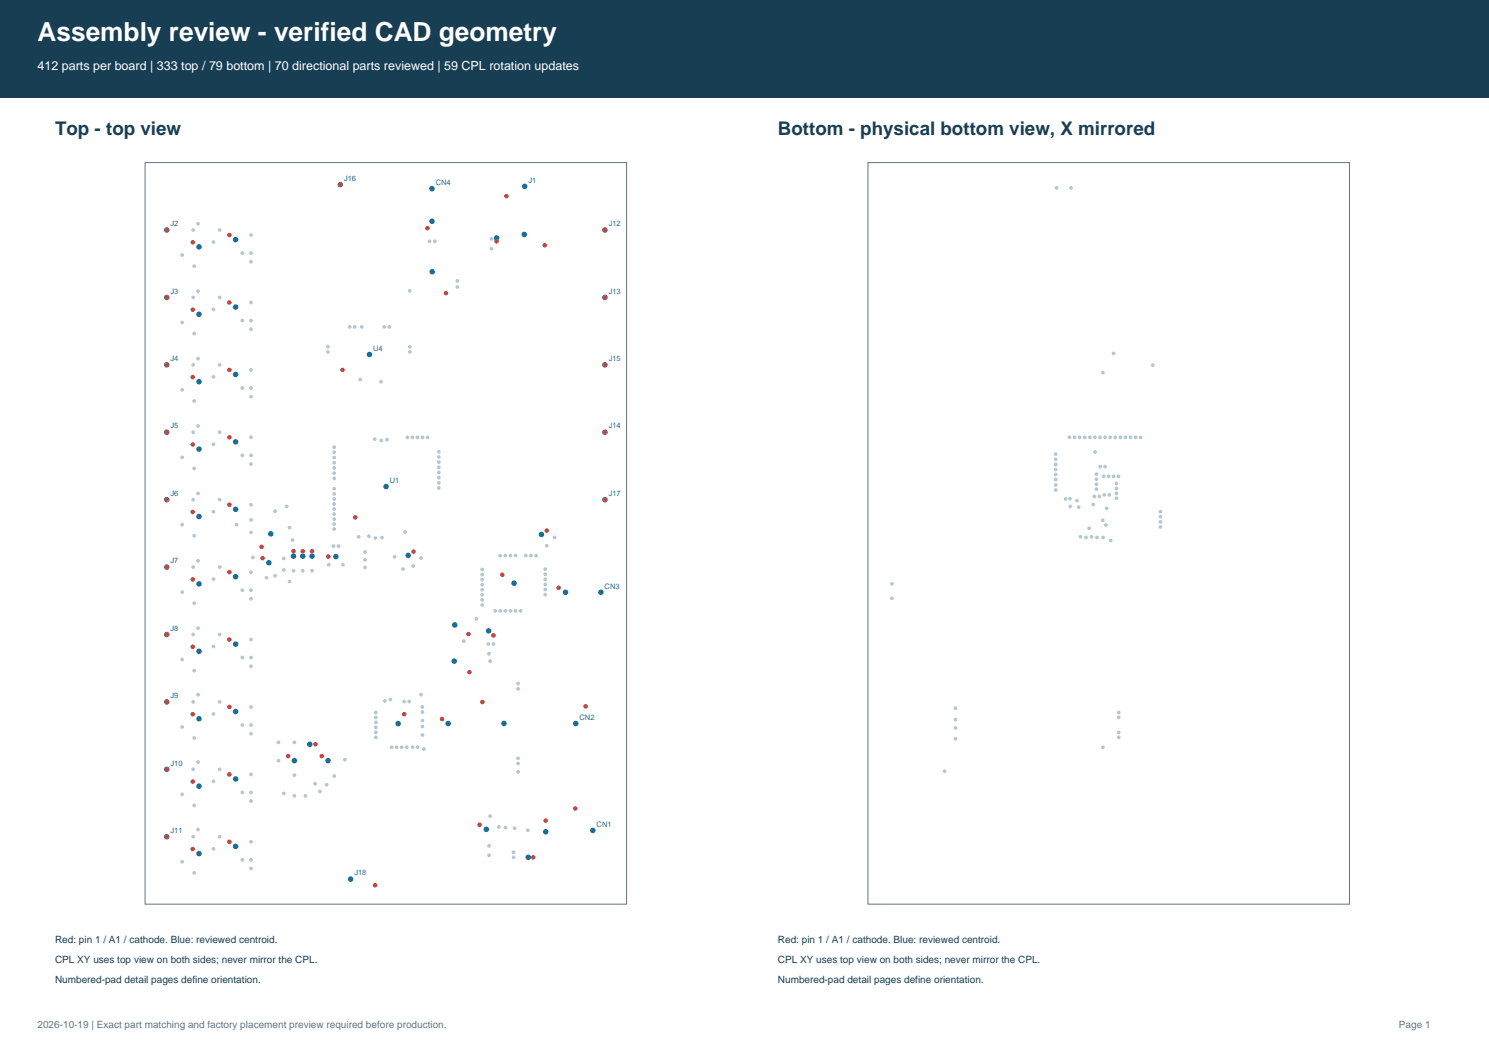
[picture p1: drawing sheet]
<svg xmlns="http://www.w3.org/2000/svg" width="420mm" height="297mm" viewBox="0 0 420 297" stroke-linecap="round" stroke-linejoin="round" font-family="sans-serif">
<path d="M0 0h420v27.5h-420z" fill-rule="evenodd" fill="#183e54"/>
<path d="M40.9 45.9h135.8v209.1h-135.8z" fill="none" stroke="#617584" stroke-width=".28"/>
<g fill="#b1c7d2">
<circle cx="92.7" cy="159.3" r=".53"/>
<circle cx="96.7" cy="159.3" r=".53"/>
<circle cx="116.6" cy="159.6" r=".53"/>
<circle cx="138.6" cy="67.4" r=".53"/>
<circle cx="105.7" cy="123.9" r=".53"/>
<circle cx="105.9" cy="151.7" r=".53"/>
<circle cx="104" cy="151.2" r=".53"/>
<circle cx="103" cy="160" r=".53"/>
<circle cx="103" cy="155.7" r=".53"/>
<circle cx="103" cy="157.9" r=".53"/>
<circle cx="107.6" cy="124.2" r=".53"/>
<circle cx="109.2" cy="124" r=".53"/>
<circle cx="130.8" cy="180.8" r=".53"/>
<circle cx="138.3" cy="186.5" r=".53"/>
<circle cx="137.9" cy="184.4" r=".53"/>
<circle cx="148.9" cy="234.2" r=".53"/>
<circle cx="145.2" cy="233.6" r=".53"/>
<circle cx="142.6" cy="233.4" r=".53"/>
<circle cx="140.7" cy="233.2" r=".53"/>
<circle cx="137.9" cy="241.2" r=".53"/>
<circle cx="137.9" cy="238.6" r=".53"/>
<circle cx="144.9" cy="240.4" r=".53"/>
<circle cx="102" cy="92.2" r=".53"/>
<circle cx="100" cy="92.2" r=".53"/>
<circle cx="98.6" cy="92.2" r=".53"/>
<circle cx="92.5" cy="97.8" r=".53"/>
<circle cx="92.5" cy="99.3" r=".53"/>
<circle cx="108.4" cy="92.2" r=".53"/>
<circle cx="109.8" cy="92.2" r=".53"/>
<circle cx="115.6" cy="97.8" r=".53"/>
<circle cx="115.6" cy="99.2" r=".53"/>
<circle cx="107.5" cy="107.7" r=".53"/>
<circle cx="101.6" cy="107.1" r=".53"/>
<circle cx="114" cy="197.9" r=".53"/>
<circle cx="115.4" cy="197.9" r=".53"/>
<circle cx="119.6" cy="211.3" r=".53"/>
<circle cx="117.8" cy="210.7" r=".53"/>
<circle cx="116.4" cy="210.7" r=".53"/>
<circle cx="106" cy="203.7" r=".53"/>
<circle cx="110.1" cy="197.3" r=".53"/>
<circle cx="108.6" cy="197.7" r=".53"/>
<circle cx="153.8" cy="163.4" r=".53"/>
<circle cx="154.2" cy="153.9" r=".53"/>
<circle cx="153.8" cy="164.8" r=".53"/>
<circle cx="144" cy="156.7" r=".53"/>
<circle cx="141.1" cy="156.7" r=".53"/>
<circle cx="115.6" cy="82" r=".53"/>
<circle cx="167.2" cy="234.2" r=".53"/>
<circle cx="162.4" cy="204.1" r=".53"/>
<circle cx="169.5" cy="167.1" r=".53"/>
<circle cx="121.8" cy="53.2" r=".53"/>
<circle cx="140.1" cy="67.1" r=".53"/>
<circle cx="82.8" cy="156.9" r=".53"/>
<circle cx="85.4" cy="156.9" r=".53"/>
<circle cx="88" cy="156.9" r=".53"/>
<circle cx="153.9" cy="234.6" r=".53"/>
<circle cx="149" cy="241.8" r=".53"/>
<circle cx="107.7" cy="151.6" r=".53"/>
<circle cx="118.7" cy="195.9" r=".53"/>
<circle cx="148" cy="52.6" r=".53"/>
<circle cx="47" cy="64.9" r=".53"/>
<circle cx="47" cy="83.9" r=".53"/>
<circle cx="47" cy="102.9" r=".53"/>
<circle cx="47" cy="121.9" r=".53"/>
<circle cx="47" cy="140.9" r=".53"/>
<circle cx="47" cy="159.9" r=".53"/>
<circle cx="47" cy="179" r=".53"/>
<circle cx="47" cy="198" r=".53"/>
<circle cx="47" cy="217" r=".53"/>
<circle cx="47" cy="236" r=".53"/>
<circle cx="170.6" cy="64.9" r=".53"/>
<circle cx="170.6" cy="83.9" r=".53"/>
<circle cx="170.6" cy="121.9" r=".53"/>
<circle cx="170.6" cy="102.9" r=".53"/>
<circle cx="96" cy="52.1" r=".53"/>
<circle cx="170.6" cy="140.9" r=".53"/>
<circle cx="98.9" cy="248" r=".53"/>
<circle cx="101.1" cy="151.4" r=".53"/>
<circle cx="137.8" cy="177.9" r=".53"/>
<circle cx="123.8" cy="137.6" r=".53"/>
<circle cx="123.8" cy="136.2" r=".53"/>
<circle cx="123.8" cy="133.3" r=".53"/>
<circle cx="123.8" cy="131.8" r=".53"/>
<circle cx="111.9" cy="210.8" r=".53"/>
<circle cx="114.7" cy="210.8" r=".53"/>
<circle cx="123.8" cy="128.9" r=".53"/>
<circle cx="113.3" cy="210.8" r=".53"/>
<circle cx="123.8" cy="130.3" r=".53"/>
<circle cx="95.5" cy="154" r=".53"/>
<circle cx="94.3" cy="142.2" r=".53"/>
<circle cx="94.1" cy="154" r=".53"/>
<circle cx="94.3" cy="143.6" r=".53"/>
<circle cx="94.3" cy="145" r=".53"/>
<circle cx="94.3" cy="146.4" r=".53"/>
<circle cx="94.3" cy="147.8" r=".53"/>
<circle cx="94.3" cy="149.2" r=".53"/>
<circle cx="123.8" cy="127.4" r=".53"/>
<circle cx="120.6" cy="123.4" r=".53"/>
<circle cx="117.8" cy="123.4" r=".53"/>
<circle cx="119.2" cy="123.4" r=".53"/>
<circle cx="94.3" cy="126.1" r=".53"/>
<circle cx="123.8" cy="134.7" r=".53"/>
<circle cx="94.3" cy="127.6" r=".53"/>
<circle cx="94.3" cy="129" r=".53"/>
<circle cx="116.3" cy="123.4" r=".53"/>
<circle cx="114.9" cy="123.4" r=".53"/>
<circle cx="113.7" cy="160.5" r=".53"/>
<circle cx="111.3" cy="157" r=".53"/>
<circle cx="118.7" cy="157.4" r=".53"/>
<circle cx="94.3" cy="130.5" r=".53"/>
<circle cx="94.3" cy="133.5" r=".53"/>
<circle cx="94.3" cy="132" r=".53"/>
<circle cx="138.6" cy="70.1" r=".53"/>
<circle cx="94.3" cy="137.8" r=".53"/>
<circle cx="94.3" cy="139.3" r=".53"/>
<circle cx="94.3" cy="140.7" r=".53"/>
<circle cx="94.3" cy="134.9" r=".53"/>
<circle cx="82.8" cy="161" r=".53"/>
<circle cx="85.4" cy="161" r=".53"/>
<circle cx="88" cy="161" r=".53"/>
<circle cx="138.2" cy="230.2" r=".53"/>
<circle cx="144.9" cy="241.8" r=".53"/>
<circle cx="119.2" cy="204.9" r=".53"/>
<circle cx="119.2" cy="207.3" r=".53"/>
<circle cx="119.2" cy="200.9" r=".53"/>
<circle cx="119.2" cy="203.2" r=".53"/>
<circle cx="110.5" cy="210.8" r=".53"/>
<circle cx="106" cy="208" r=".53"/>
<circle cx="106" cy="206.6" r=".53"/>
<circle cx="106" cy="201" r=".53"/>
<circle cx="106" cy="202.4" r=".53"/>
<circle cx="106" cy="205.2" r=".53"/>
<circle cx="119.1" cy="199.4" r=".53"/>
<circle cx="146.1" cy="213.9" r=".53"/>
<circle cx="146.1" cy="215.4" r=".53"/>
<circle cx="146.1" cy="192.8" r=".53"/>
<circle cx="146.1" cy="194.3" r=".53"/>
<circle cx="146.1" cy="217.7" r=".53"/>
<circle cx="136" cy="162" r=".53"/>
<circle cx="142.5" cy="156.7" r=".53"/>
<circle cx="153.8" cy="160.5" r=".53"/>
<circle cx="145.4" cy="156.7" r=".53"/>
<circle cx="136" cy="160.6" r=".53"/>
<circle cx="153.8" cy="167.7" r=".53"/>
<circle cx="145.4" cy="172.3" r=".53"/>
<circle cx="153.8" cy="166.3" r=".53"/>
<circle cx="142.5" cy="172.3" r=".53"/>
<circle cx="153.8" cy="162" r=".53"/>
<circle cx="141.1" cy="172.3" r=".53"/>
<circle cx="136" cy="169.2" r=".53"/>
<circle cx="136" cy="167.8" r=".53"/>
<circle cx="136" cy="166.3" r=".53"/>
<circle cx="139.7" cy="172.3" r=".53"/>
<circle cx="136" cy="164.9" r=".53"/>
<circle cx="144" cy="172.3" r=".53"/>
<circle cx="136" cy="163.5" r=".53"/>
<circle cx="146.8" cy="172.3" r=".53"/>
<circle cx="151.2" cy="156.7" r=".53"/>
<circle cx="134.3" cy="174.5" r=".53"/>
<circle cx="156.4" cy="151.6" r=".53"/>
<circle cx="149.7" cy="156.7" r=".53"/>
<circle cx="137.7" cy="181.6" r=".53"/>
<circle cx="136" cy="170.6" r=".53"/>
<circle cx="148.3" cy="156.7" r=".53"/>
<circle cx="139.2" cy="181.6" r=".53"/>
<circle cx="129" cy="81" r=".53"/>
<circle cx="129" cy="79.2" r=".53"/>
<circle cx="121.2" cy="68.1" r=".53"/>
<circle cx="122.7" cy="68.1" r=".53"/>
<circle cx="147.9" cy="66.1" r=".53"/>
<circle cx="142.2" cy="204.1" r=".53"/>
<circle cx="126.4" cy="204.1" r=".53"/>
<circle cx="159.5" cy="167.1" r=".53"/>
<circle cx="121.8" cy="62.4" r=".53"/>
<circle cx="108.9" cy="137.2" r=".53"/>
<circle cx="128.1" cy="186.5" r=".53"/>
<circle cx="137.2" cy="233.9" r=".53"/>
<circle cx="104.2" cy="100" r=".53"/>
<circle cx="112.3" cy="204.1" r=".53"/>
<circle cx="128.3" cy="176.3" r=".53"/>
<circle cx="145" cy="164.5" r=".53"/>
<circle cx="121.9" cy="76.6" r=".53"/>
<circle cx="115.1" cy="156.7" r=".53"/>
<circle cx="152.7" cy="150.7" r=".53"/>
<circle cx="94.7" cy="157" r=".53"/>
<circle cx="54.8" cy="75.1" r=".53"/>
<circle cx="54.8" cy="94.1" r=".53"/>
<circle cx="54.8" cy="113.1" r=".53"/>
<circle cx="70.8" cy="66.3" r=".53"/>
<circle cx="70.8" cy="85.3" r=".53"/>
<circle cx="70.8" cy="104.3" r=".53"/>
<circle cx="71.3" cy="157.2" r=".53"/>
<circle cx="81.7" cy="148.8" r=".53"/>
<circle cx="54.8" cy="132.1" r=".53"/>
<circle cx="54.8" cy="151.1" r=".53"/>
<circle cx="54.8" cy="170.1" r=".53"/>
<circle cx="54.8" cy="189.1" r=".53"/>
<circle cx="54.8" cy="208.2" r=".53"/>
<circle cx="54.8" cy="227.2" r=".53"/>
<circle cx="54.8" cy="246.2" r=".53"/>
<circle cx="70.8" cy="123.3" r=".53"/>
<circle cx="70.8" cy="142.4" r=".53"/>
<circle cx="70.8" cy="161.4" r=".53"/>
<circle cx="70.8" cy="180.4" r=".53"/>
<circle cx="70.8" cy="199.4" r=".53"/>
<circle cx="70.8" cy="218.4" r=".53"/>
<circle cx="70.8" cy="237.4" r=".53"/>
<circle cx="66.5" cy="67.6" r=".53"/>
<circle cx="66.5" cy="86.6" r=".53"/>
<circle cx="66.5" cy="105.6" r=".53"/>
<circle cx="66.5" cy="124.6" r=".53"/>
<circle cx="66.5" cy="143.6" r=".53"/>
<circle cx="66.5" cy="162.7" r=".53"/>
<circle cx="66.5" cy="181.7" r=".53"/>
<circle cx="66.5" cy="200.7" r=".53"/>
<circle cx="66.5" cy="219.7" r=".53"/>
<circle cx="66.5" cy="238.7" r=".53"/>
<circle cx="68.4" cy="71.4" r=".53"/>
<circle cx="68.4" cy="90.4" r=".53"/>
<circle cx="68.4" cy="109.4" r=".53"/>
<circle cx="54.5" cy="64.9" r=".53"/>
<circle cx="62" cy="64.9" r=".53"/>
<circle cx="54.5" cy="83.9" r=".53"/>
<circle cx="62" cy="83.9" r=".53"/>
<circle cx="54.5" cy="102.9" r=".53"/>
<circle cx="62" cy="102.9" r=".53"/>
<circle cx="68.4" cy="128.4" r=".53"/>
<circle cx="66.7" cy="148" r=".53"/>
<circle cx="68.4" cy="166.5" r=".53"/>
<circle cx="54.5" cy="121.9" r=".53"/>
<circle cx="62" cy="121.9" r=".53"/>
<circle cx="54.5" cy="140.9" r=".53"/>
<circle cx="62" cy="140.9" r=".53"/>
<circle cx="54.5" cy="159.9" r=".53"/>
<circle cx="62" cy="159.9" r=".53"/>
<circle cx="68.4" cy="185.5" r=".53"/>
<circle cx="68.4" cy="204.5" r=".53"/>
<circle cx="68.4" cy="223.5" r=".53"/>
<circle cx="68.4" cy="242.5" r=".53"/>
<circle cx="54.5" cy="179" r=".53"/>
<circle cx="62" cy="179" r=".53"/>
<circle cx="54.5" cy="198" r=".53"/>
<circle cx="62" cy="198" r=".53"/>
<circle cx="54.5" cy="217" r=".53"/>
<circle cx="62" cy="217" r=".53"/>
<circle cx="54.5" cy="236" r=".53"/>
<circle cx="62" cy="236" r=".53"/>
<circle cx="60.2" cy="68.3" r=".53"/>
<circle cx="51.4" cy="71.9" r=".53"/>
<circle cx="70.8" cy="73.8" r=".53"/>
<circle cx="60.2" cy="87.3" r=".53"/>
<circle cx="51.4" cy="90.9" r=".53"/>
<circle cx="70.8" cy="92.9" r=".53"/>
<circle cx="60.2" cy="106.3" r=".53"/>
<circle cx="51.4" cy="110" r=".53"/>
<circle cx="70.8" cy="111.9" r=".53"/>
<circle cx="60.2" cy="125.3" r=".53"/>
<circle cx="51.4" cy="129" r=".53"/>
<circle cx="70.8" cy="130.9" r=".53"/>
<circle cx="60.2" cy="144.3" r=".53"/>
<circle cx="51.4" cy="148" r=".53"/>
<circle cx="70.8" cy="150.2" r=".53"/>
<circle cx="60.2" cy="163.3" r=".53"/>
<circle cx="51.4" cy="167" r=".53"/>
<circle cx="70.8" cy="168.9" r=".53"/>
<circle cx="60.2" cy="182.4" r=".53"/>
<circle cx="51.4" cy="186" r=".53"/>
<circle cx="70.8" cy="187.9" r=".53"/>
<circle cx="60.2" cy="201.4" r=".53"/>
<circle cx="51.4" cy="205" r=".53"/>
<circle cx="70.8" cy="206.9" r=".53"/>
<circle cx="60.2" cy="220.4" r=".53"/>
<circle cx="51.4" cy="224.1" r=".53"/>
<circle cx="70.8" cy="226" r=".53"/>
<circle cx="60.2" cy="239.4" r=".53"/>
<circle cx="51.4" cy="243.1" r=".53"/>
<circle cx="70.8" cy="245" r=".53"/>
<circle cx="78.5" cy="214.5" r=".53"/>
<circle cx="83" cy="218.6" r=".53"/>
<circle cx="83" cy="209.4" r=".53"/>
<circle cx="97.3" cy="214.3" r=".53"/>
<circle cx="94.3" cy="218.9" r=".53"/>
<circle cx="90.2" cy="223.2" r=".53"/>
<circle cx="83" cy="224.5" r=".53"/>
<circle cx="86.2" cy="224.5" r=".53"/>
<circle cx="81.7" cy="164" r=".53"/>
<circle cx="80.9" cy="142.8" r=".53"/>
<circle cx="80" cy="157.5" r=".53"/>
<circle cx="87.4" cy="209.9" r=".53"/>
<circle cx="55.9" cy="63.1" r=".53"/>
<circle cx="55.9" cy="82.1" r=".53"/>
<circle cx="55.9" cy="101.1" r=".53"/>
<circle cx="55.9" cy="120.2" r=".53"/>
<circle cx="55.9" cy="139.2" r=".53"/>
<circle cx="55.9" cy="158.2" r=".53"/>
<circle cx="55.9" cy="177.2" r=".53"/>
<circle cx="55.9" cy="195.9" r=".53"/>
<circle cx="55.9" cy="215" r=".53"/>
<circle cx="55.9" cy="234" r=".53"/>
<circle cx="70.8" cy="71.4" r=".53"/>
<circle cx="70.8" cy="90.4" r=".53"/>
<circle cx="70.8" cy="109.4" r=".53"/>
<circle cx="70.8" cy="128.4" r=".53"/>
<circle cx="70.8" cy="146.6" r=".53"/>
<circle cx="70.8" cy="166.5" r=".53"/>
<circle cx="70.8" cy="185.5" r=".53"/>
<circle cx="70.8" cy="204.5" r=".53"/>
<circle cx="70.8" cy="223.5" r=".53"/>
<circle cx="70.8" cy="242.5" r=".53"/>
<circle cx="78.5" cy="209.4" r=".53"/>
<circle cx="88.9" cy="221.1" r=".53"/>
<circle cx="92.1" cy="221.3" r=".53"/>
<circle cx="80" cy="223.8" r=".53"/>
<circle cx="77.6" cy="144.2" r=".53"/>
<circle cx="80" cy="160.8" r=".53"/>
<circle cx="77.6" cy="162.4" r=".53"/>
<circle cx="75.1" cy="162.9" r=".53"/>
<circle cx="56.1" cy="69.6" r=".53"/>
<circle cx="56.1" cy="88.6" r=".53"/>
<circle cx="56.1" cy="107.7" r=".53"/>
<circle cx="56.1" cy="126.7" r=".53"/>
<circle cx="56.1" cy="145.7" r=".53"/>
<circle cx="56.1" cy="164.7" r=".53"/>
<circle cx="56.1" cy="183.7" r=".53"/>
<circle cx="56.1" cy="202.7" r=".53"/>
<circle cx="56.1" cy="221.7" r=".53"/>
<circle cx="56.1" cy="240.8" r=".53"/>
<circle cx="83" cy="214.5" r=".53"/>
<circle cx="92.5" cy="214.5" r=".53"/>
<circle cx="75.8" cy="158.7" r=".53"/>
<circle cx="114.3" cy="150" r=".53"/>
<circle cx="82.5" cy="152.3" r=".53"/>
<circle cx="76.4" cy="150.6" r=".53"/>
</g>
<circle cx="167.2" cy="234.2" r=".78" fill="#176f98"/>
<circle cx="162.3" cy="228" r=".64" fill="#ce423c"/>
<circle cx="162.4" cy="204.1" r=".78" fill="#176f98"/>
<circle cx="165.2" cy="199.2" r=".64" fill="#ce423c"/>
<g fill="#176f98">
<circle cx="169.5" cy="167.1" r=".78"/>
<circle cx="121.8" cy="53.2" r=".78"/>
<circle cx="140.1" cy="67.1" r=".78"/>
</g>
<circle cx="140.1" cy="68.1" r=".64" fill="#ce423c"/>
<circle cx="82.8" cy="156.9" r=".78" fill="#176f98"/>
<circle cx="82.8" cy="155.5" r=".64" fill="#ce423c"/>
<circle cx="85.4" cy="156.9" r=".78" fill="#176f98"/>
<circle cx="85.4" cy="155.5" r=".64" fill="#ce423c"/>
<circle cx="88" cy="156.9" r=".78" fill="#176f98"/>
<circle cx="88" cy="155.5" r=".64" fill="#ce423c"/>
<circle cx="153.9" cy="234.6" r=".78" fill="#176f98"/>
<circle cx="153.9" cy="231.5" r=".64" fill="#ce423c"/>
<circle cx="149" cy="241.8" r=".78" fill="#176f98"/>
<circle cx="150.4" cy="241.8" r=".64" fill="#ce423c"/>
<circle cx="148" cy="52.6" r=".78" fill="#176f98"/>
<circle cx="142.8" cy="55.3" r=".64" fill="#ce423c"/>
<circle cx="47" cy="64.9" r=".78" fill="#176f98"/>
<circle cx="47" cy="64.9" r=".64" fill="#ce423c"/>
<circle cx="47" cy="83.9" r=".78" fill="#176f98"/>
<circle cx="47" cy="83.9" r=".64" fill="#ce423c"/>
<circle cx="47" cy="102.9" r=".78" fill="#176f98"/>
<circle cx="47" cy="102.9" r=".64" fill="#ce423c"/>
<circle cx="47" cy="121.9" r=".78" fill="#176f98"/>
<circle cx="47" cy="121.9" r=".64" fill="#ce423c"/>
<circle cx="47" cy="140.9" r=".78" fill="#176f98"/>
<circle cx="47" cy="140.9" r=".64" fill="#ce423c"/>
<circle cx="47" cy="159.9" r=".78" fill="#176f98"/>
<circle cx="47" cy="159.9" r=".64" fill="#ce423c"/>
<circle cx="47" cy="179" r=".78" fill="#176f98"/>
<circle cx="47" cy="179" r=".64" fill="#ce423c"/>
<circle cx="47" cy="198" r=".78" fill="#176f98"/>
<circle cx="47" cy="198" r=".64" fill="#ce423c"/>
<circle cx="47" cy="217" r=".78" fill="#176f98"/>
<circle cx="47" cy="217" r=".64" fill="#ce423c"/>
<circle cx="47" cy="236" r=".78" fill="#176f98"/>
<circle cx="47" cy="236" r=".64" fill="#ce423c"/>
<circle cx="170.6" cy="64.9" r=".78" fill="#176f98"/>
<circle cx="170.6" cy="64.9" r=".64" fill="#ce423c"/>
<circle cx="170.6" cy="83.9" r=".78" fill="#176f98"/>
<circle cx="170.6" cy="83.9" r=".64" fill="#ce423c"/>
<circle cx="170.6" cy="121.9" r=".78" fill="#176f98"/>
<circle cx="170.6" cy="121.9" r=".64" fill="#ce423c"/>
<circle cx="170.6" cy="102.9" r=".78" fill="#176f98"/>
<circle cx="170.6" cy="102.9" r=".64" fill="#ce423c"/>
<circle cx="96" cy="52.1" r=".78" fill="#176f98"/>
<circle cx="96" cy="52.1" r=".64" fill="#ce423c"/>
<circle cx="170.6" cy="140.9" r=".78" fill="#176f98"/>
<circle cx="170.6" cy="140.9" r=".64" fill="#ce423c"/>
<circle cx="98.9" cy="247.9" r=".78" fill="#176f98"/>
<circle cx="105.8" cy="249.7" r=".64" fill="#ce423c"/>
<circle cx="137.8" cy="177.9" r=".78" fill="#176f98"/>
<circle cx="139.2" cy="179.2" r=".64" fill="#ce423c"/>
<circle cx="147.9" cy="66.1" r=".78" fill="#176f98"/>
<circle cx="153.7" cy="69.2" r=".64" fill="#ce423c"/>
<circle cx="142.2" cy="204.1" r=".78" fill="#176f98"/>
<circle cx="136.1" cy="198" r=".64" fill="#ce423c"/>
<circle cx="126.4" cy="204.1" r=".78" fill="#176f98"/>
<circle cx="124.7" cy="202.8" r=".64" fill="#ce423c"/>
<circle cx="159.5" cy="167.1" r=".78" fill="#176f98"/>
<circle cx="157.6" cy="165.8" r=".64" fill="#ce423c"/>
<circle cx="121.8" cy="62.4" r=".78" fill="#176f98"/>
<circle cx="120.6" cy="64.3" r=".64" fill="#ce423c"/>
<circle cx="108.9" cy="137.2" r=".78" fill="#176f98"/>
<circle cx="100.2" cy="145.9" r=".64" fill="#ce423c"/>
<circle cx="128.1" cy="186.5" r=".78" fill="#176f98"/>
<circle cx="132.4" cy="189.6" r=".64" fill="#ce423c"/>
<circle cx="137.2" cy="233.9" r=".78" fill="#176f98"/>
<circle cx="135.3" cy="232.6" r=".64" fill="#ce423c"/>
<circle cx="104.2" cy="100" r=".78" fill="#176f98"/>
<circle cx="96.6" cy="104.3" r=".64" fill="#ce423c"/>
<circle cx="112.3" cy="204.1" r=".78" fill="#176f98"/>
<circle cx="114" cy="201.4" r=".64" fill="#ce423c"/>
<circle cx="128.3" cy="176.3" r=".78" fill="#176f98"/>
<circle cx="132.1" cy="178.9" r=".64" fill="#ce423c"/>
<circle cx="145" cy="164.5" r=".78" fill="#176f98"/>
<circle cx="141.7" cy="162.1" r=".64" fill="#ce423c"/>
<circle cx="121.9" cy="76.6" r=".78" fill="#176f98"/>
<circle cx="125.8" cy="82.7" r=".64" fill="#ce423c"/>
<circle cx="115.1" cy="156.7" r=".78" fill="#176f98"/>
<circle cx="116.6" cy="155.6" r=".64" fill="#ce423c"/>
<circle cx="152.7" cy="150.7" r=".78" fill="#176f98"/>
<circle cx="154.2" cy="149.7" r=".64" fill="#ce423c"/>
<circle cx="94.7" cy="157" r=".78" fill="#176f98"/>
<circle cx="92.6" cy="157" r=".64" fill="#ce423c"/>
<circle cx="66.5" cy="67.6" r=".78" fill="#176f98"/>
<circle cx="64.7" cy="66.3" r=".64" fill="#ce423c"/>
<circle cx="66.5" cy="86.6" r=".78" fill="#176f98"/>
<circle cx="64.7" cy="85.3" r=".64" fill="#ce423c"/>
<circle cx="66.5" cy="105.6" r=".78" fill="#176f98"/>
<circle cx="64.7" cy="104.3" r=".64" fill="#ce423c"/>
<circle cx="66.5" cy="124.6" r=".78" fill="#176f98"/>
<circle cx="64.7" cy="123.3" r=".64" fill="#ce423c"/>
<circle cx="66.5" cy="143.6" r=".78" fill="#176f98"/>
<circle cx="64.7" cy="142.4" r=".64" fill="#ce423c"/>
<circle cx="66.5" cy="162.7" r=".78" fill="#176f98"/>
<circle cx="64.7" cy="161.4" r=".64" fill="#ce423c"/>
<circle cx="66.5" cy="181.7" r=".78" fill="#176f98"/>
<circle cx="64.7" cy="180.4" r=".64" fill="#ce423c"/>
<circle cx="66.5" cy="200.7" r=".78" fill="#176f98"/>
<circle cx="64.7" cy="199.4" r=".64" fill="#ce423c"/>
<circle cx="66.5" cy="219.7" r=".78" fill="#176f98"/>
<circle cx="64.7" cy="218.4" r=".64" fill="#ce423c"/>
<circle cx="66.5" cy="238.7" r=".78" fill="#176f98"/>
<circle cx="64.7" cy="237.4" r=".64" fill="#ce423c"/>
<circle cx="87.4" cy="209.9" r=".78" fill="#176f98"/>
<circle cx="89" cy="209.9" r=".64" fill="#ce423c"/>
<circle cx="56.1" cy="69.6" r=".78" fill="#176f98"/>
<circle cx="54.4" cy="68.3" r=".64" fill="#ce423c"/>
<circle cx="56.1" cy="88.6" r=".78" fill="#176f98"/>
<circle cx="54.4" cy="87.4" r=".64" fill="#ce423c"/>
<circle cx="56.1" cy="107.7" r=".78" fill="#176f98"/>
<circle cx="54.4" cy="106.4" r=".64" fill="#ce423c"/>
<circle cx="56.1" cy="126.7" r=".78" fill="#176f98"/>
<circle cx="54.4" cy="125.4" r=".64" fill="#ce423c"/>
<circle cx="56.1" cy="145.7" r=".78" fill="#176f98"/>
<circle cx="54.4" cy="144.4" r=".64" fill="#ce423c"/>
<circle cx="56.1" cy="164.7" r=".78" fill="#176f98"/>
<circle cx="54.4" cy="163.4" r=".64" fill="#ce423c"/>
<circle cx="56.1" cy="183.7" r=".78" fill="#176f98"/>
<circle cx="54.4" cy="182.4" r=".64" fill="#ce423c"/>
<circle cx="56.1" cy="202.7" r=".78" fill="#176f98"/>
<circle cx="54.4" cy="201.4" r=".64" fill="#ce423c"/>
<circle cx="56.1" cy="221.7" r=".78" fill="#176f98"/>
<circle cx="54.4" cy="220.5" r=".64" fill="#ce423c"/>
<circle cx="56.1" cy="240.8" r=".78" fill="#176f98"/>
<circle cx="54.4" cy="239.5" r=".64" fill="#ce423c"/>
<circle cx="83" cy="214.5" r=".78" fill="#176f98"/>
<circle cx="81.3" cy="213.3" r=".64" fill="#ce423c"/>
<circle cx="92.5" cy="214.5" r=".78" fill="#176f98"/>
<circle cx="90.8" cy="213.3" r=".64" fill="#ce423c"/>
<circle cx="75.8" cy="158.7" r=".78" fill="#176f98"/>
<circle cx="74.1" cy="157.4" r=".64" fill="#ce423c"/>
<circle cx="76.4" cy="150.6" r=".78" fill="#176f98"/>
<circle cx="73.8" cy="154.2" r=".64" fill="#ce423c"/>
<path d="M244.8 45.9h135.8v209.1h-135.8z" fill="none" stroke="#617584" stroke-width=".28"/>
<g fill="#b1c7d2">
<circle cx="308.9" cy="127.5" r=".53"/>
<circle cx="315.5" cy="134.3" r=".53"/>
<circle cx="314.1" cy="134.3" r=".53"/>
<circle cx="312.7" cy="134.3" r=".53"/>
<circle cx="311.3" cy="134.3" r=".53"/>
<circle cx="309.3" cy="133.7" r=".53"/>
<circle cx="309.3" cy="135.2" r=".53"/>
<circle cx="309.3" cy="138" r=".53"/>
<circle cx="309.3" cy="136.6" r=".53"/>
<circle cx="308.7" cy="140" r=".53"/>
<circle cx="314.9" cy="137.8" r=".53"/>
<circle cx="311.5" cy="139.6" r=".53"/>
<circle cx="312.9" cy="139.6" r=".53"/>
<circle cx="314.9" cy="140.6" r=".53"/>
<circle cx="314.9" cy="139.2" r=".53"/>
<circle cx="314.9" cy="136.4" r=".53"/>
<circle cx="312.2" cy="143.4" r=".53"/>
<circle cx="311.7" cy="131.6" r=".53"/>
<circle cx="310.3" cy="131.6" r=".53"/>
<circle cx="310.1" cy="140" r=".53"/>
<circle cx="309.4" cy="151.6" r=".53"/>
<circle cx="307.9" cy="151.4" r=".53"/>
<circle cx="306.3" cy="151.6" r=".53"/>
<circle cx="304.8" cy="151.4" r=".53"/>
<circle cx="311.1" cy="105.1" r=".53"/>
<circle cx="314.1" cy="99.7" r=".53"/>
<circle cx="325.2" cy="103" r=".53"/>
<circle cx="266.4" cy="217.5" r=".53"/>
<circle cx="311.1" cy="151.6" r=".53"/>
<circle cx="327.3" cy="148.6" r=".53"/>
<circle cx="314.6" cy="123.4" r=".53"/>
<circle cx="311.7" cy="123.4" r=".53"/>
<circle cx="313.1" cy="123.4" r=".53"/>
<circle cx="318.9" cy="123.4" r=".53"/>
<circle cx="297.8" cy="129.5" r=".53"/>
<circle cx="297.8" cy="132.4" r=".53"/>
<circle cx="303.1" cy="123.4" r=".53"/>
<circle cx="297.8" cy="128.1" r=".53"/>
<circle cx="301.6" cy="123.4" r=".53"/>
<circle cx="327.3" cy="144.3" r=".53"/>
<circle cx="317.5" cy="123.4" r=".53"/>
<circle cx="316" cy="123.4" r=".53"/>
<circle cx="297.8" cy="136.8" r=".53"/>
<circle cx="304.5" cy="123.4" r=".53"/>
<circle cx="306" cy="123.4" r=".53"/>
<circle cx="308.8" cy="123.4" r=".53"/>
<circle cx="297.8" cy="138.2" r=".53"/>
<circle cx="310.3" cy="123.4" r=".53"/>
<circle cx="297.8" cy="135.3" r=".53"/>
<circle cx="307.4" cy="123.4" r=".53"/>
<circle cx="297.8" cy="133.8" r=".53"/>
<circle cx="297.8" cy="131" r=".53"/>
<circle cx="320.3" cy="123.4" r=".53"/>
<circle cx="327.3" cy="147.2" r=".53"/>
<circle cx="327.3" cy="145.8" r=".53"/>
<circle cx="321.7" cy="123.4" r=".53"/>
<circle cx="307.2" cy="149" r=".53"/>
<circle cx="315.6" cy="202.4" r=".53"/>
<circle cx="315.6" cy="201" r=".53"/>
<circle cx="315.6" cy="206.6" r=".53"/>
<circle cx="269.5" cy="205.3" r=".53"/>
<circle cx="269.5" cy="203" r=".53"/>
<circle cx="269.5" cy="199.7" r=".53"/>
<circle cx="269.5" cy="208.4" r=".53"/>
<circle cx="315.6" cy="208" r=".53"/>
<circle cx="311.1" cy="210.8" r=".53"/>
<circle cx="251.6" cy="164.7" r=".53"/>
<circle cx="251.6" cy="168.8" r=".53"/>
<circle cx="302.1" cy="53" r=".53"/>
<circle cx="298" cy="53" r=".53"/>
<circle cx="300.6" cy="140.7" r=".53"/>
<circle cx="304.3" cy="143" r=".53"/>
<circle cx="301.8" cy="140.7" r=".53"/>
<circle cx="303.8" cy="141.2" r=".53"/>
<circle cx="301.9" cy="142.8" r=".53"/>
<circle cx="308.3" cy="142.3" r=".53"/>
<circle cx="313.3" cy="152.4" r=".53"/>
<circle cx="311.9" cy="148.1" r=".53"/>
<circle cx="311.1" cy="146.7" r=".53"/>
</g>
<text font-size="7.4" fill="#fff" x="10.6" y="11.6">Assembly review - verified CAD geometry</text>
<g font-size="5.3" fill="#183e54">
<text x="15.5" y="38.1">Top - top view</text>
<text x="219.4" y="38.1">Bottom - physical bottom view, X mirrored</text>
</g>
<text font-size="3.5" fill="#fff" x="10.6" y="19.8">412 parts per board | 333 top / 79 bottom | 70 directional parts reviewed | 59 CPL rotation updates</text>
<g font-size="2.8" fill="#183e54">
<text x="15.5" y="266">Red: pin 1 / A1 / cathode. Blue: reviewed centroid.</text>
<text x="219.4" y="266">Red: pin 1 / A1 / cathode. Blue: reviewed centroid.</text>
<text x="15.5" y="271.6">CPL XY uses top view on both sides; never mirror the CPL.</text>
<text x="219.4" y="271.6">CPL XY uses top view on both sides; never mirror the CPL.</text>
<text x="15.5" y="277.2">Numbered-pad detail pages define orientation.</text>
<text x="219.4" y="277.2">Numbered-pad detail pages define orientation.</text>
</g>
<g font-size="2.8" fill="#617584">
<text x="10.6" y="289.9">2026-10-19 | Exact part matching and factory placement preview required before production.</text>
<text x="394.6" y="289.9">Page 1</text>
</g>
<g font-size="2.1" fill="#176f98">
<text x="97" y="51">J16</text>
<text x="122.9" y="52.2">CN4</text>
<text x="149.1" y="51.5">J1</text>
<text x="48.1" y="63.8">J2</text>
<text x="171.7" y="63.8">J12</text>
<text x="48.1" y="82.8">J3</text>
<text x="171.7" y="82.8">J13</text>
<text x="48.1" y="101.8">J4</text>
<text x="105.3" y="98.9">U4</text>
<text x="171.7" y="101.8">J15</text>
<text x="48.1" y="120.9">J5</text>
<text x="171.7" y="120.9">J14</text>
<text x="110" y="136.2">U1</text>
<text x="48.1" y="139.9">J6</text>
<text x="171.7" y="139.9">J17</text>
<text x="48.1" y="158.9">J7</text>
<text x="170.5" y="166">CN3</text>
<text x="48.1" y="177.9">J8</text>
<text x="48.1" y="196.9">J9</text>
<text x="163.5" y="203">CN2</text>
<text x="48.1" y="215.9">J10</text>
<text x="168.3" y="233.2">CN1</text>
<text x="48.1" y="234.9">J11</text>
<text x="100" y="246.9">J18</text>
</g>
</svg>
